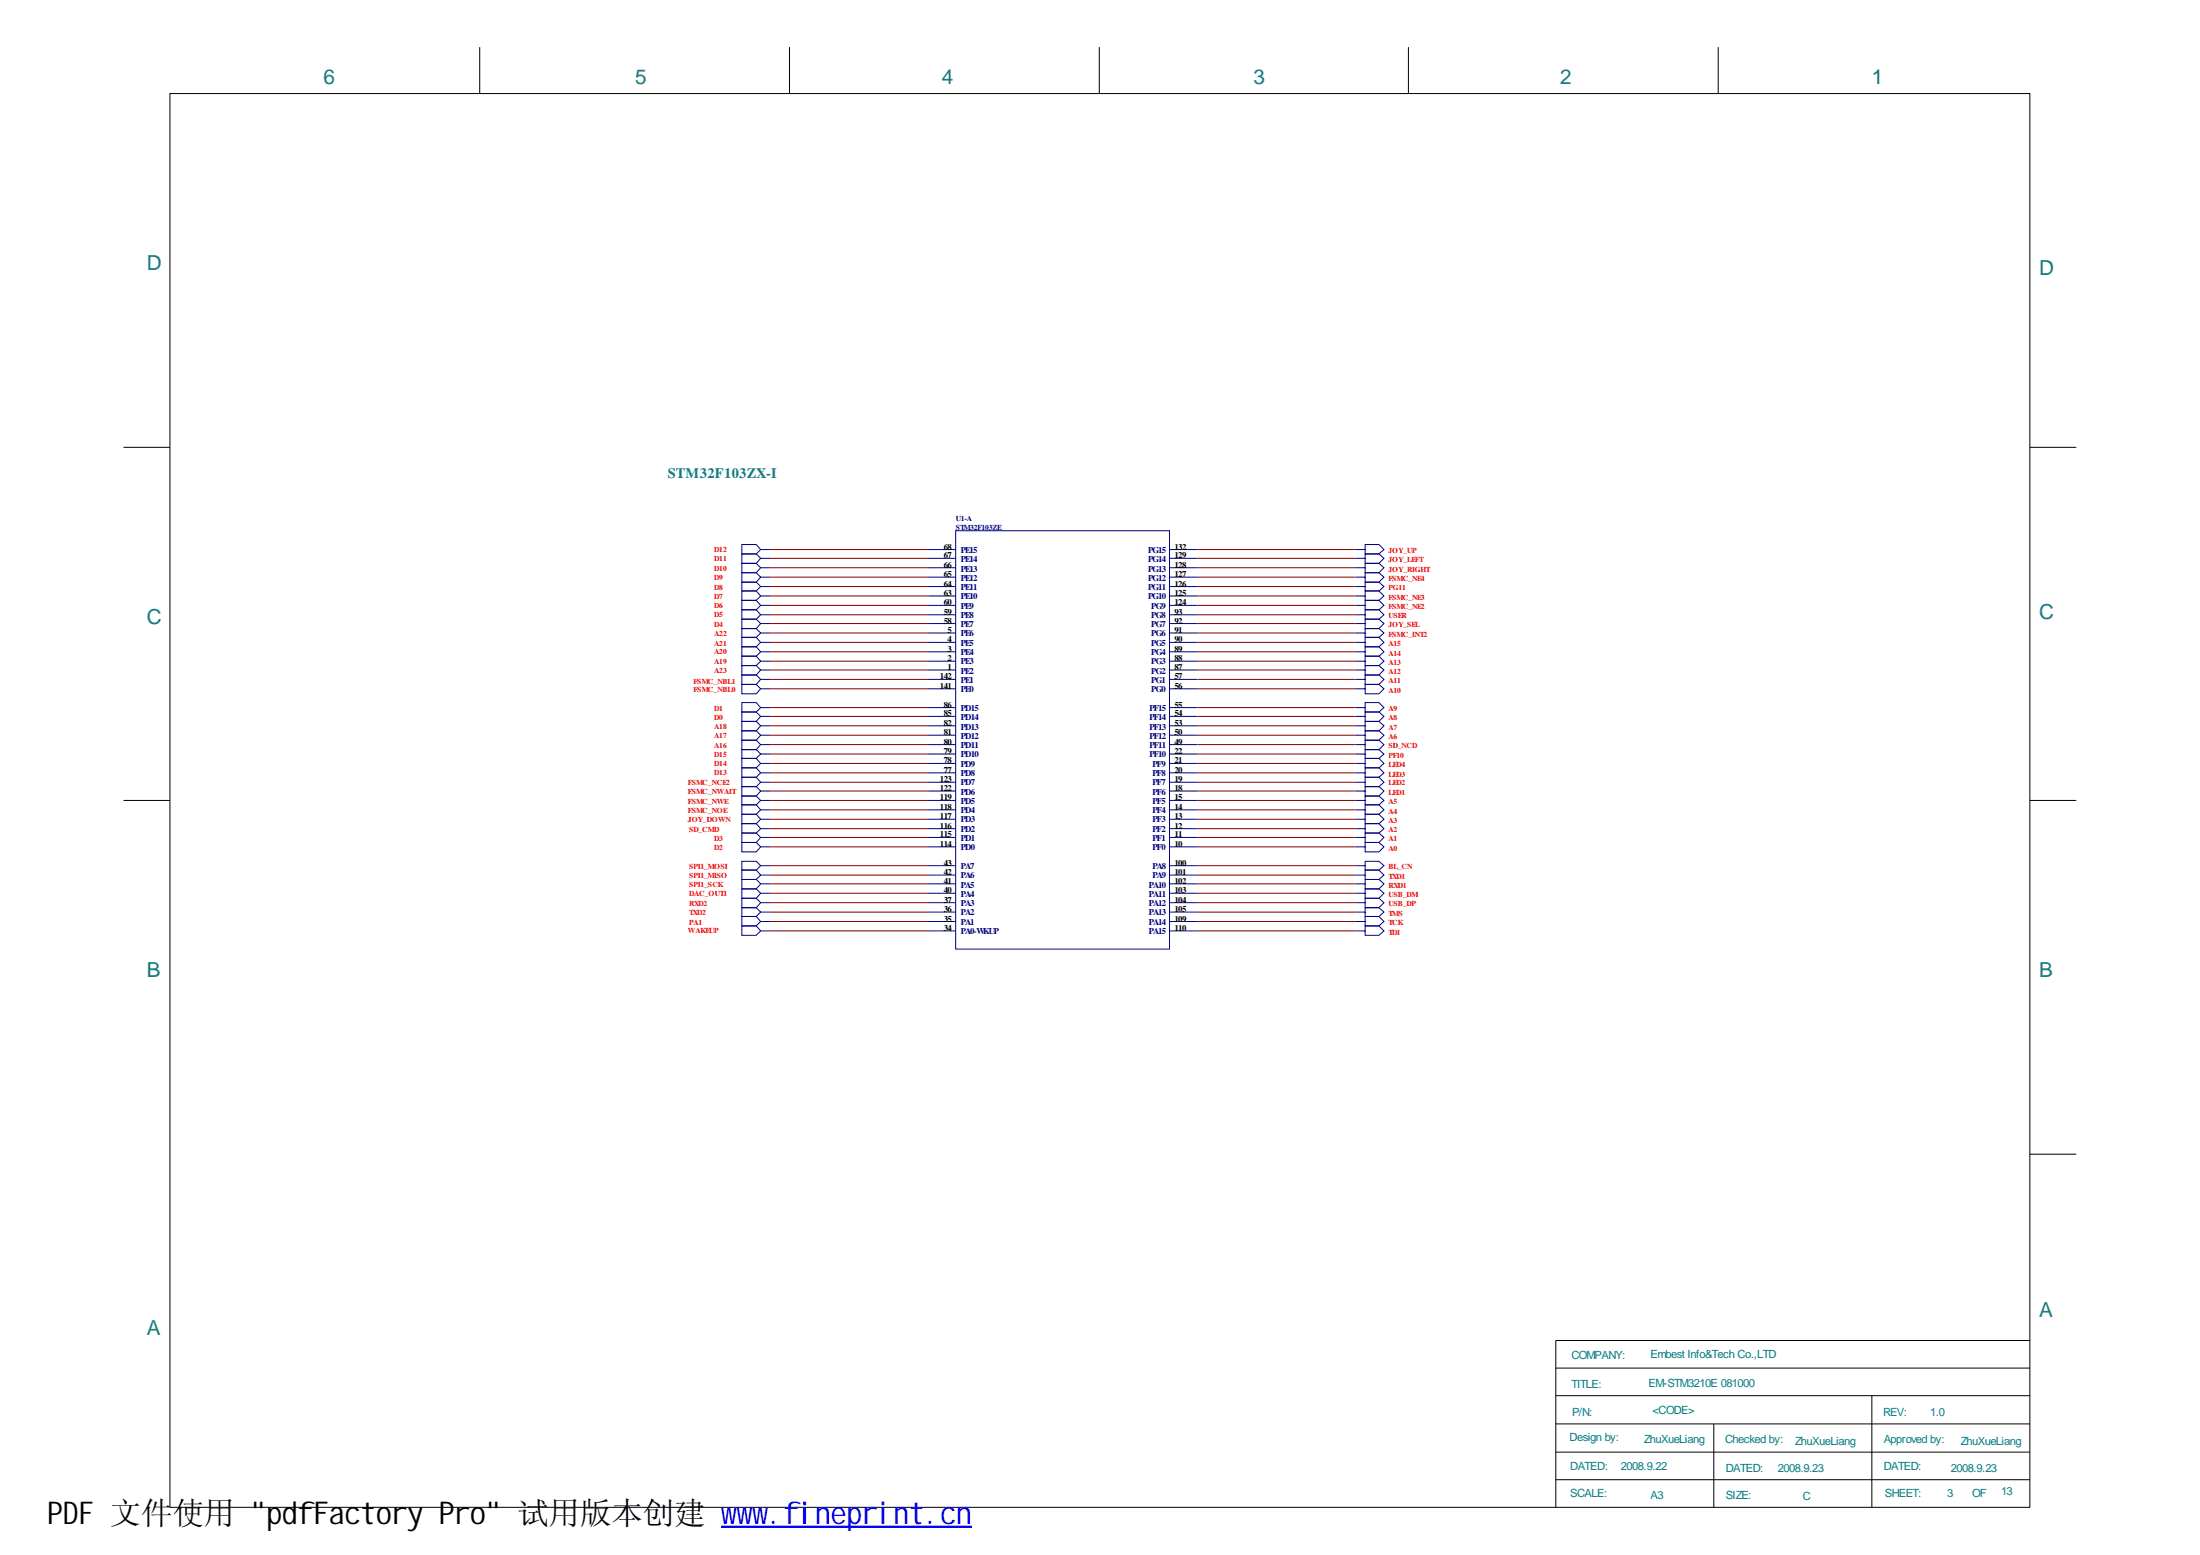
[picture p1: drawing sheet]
<svg xmlns="http://www.w3.org/2000/svg" width="297mm" height="210mm" viewBox="0 0 297 210" stroke-linecap="round" stroke-linejoin="round" font-family="sans-serif">
<g fill="none" stroke="#000080" stroke-width=".14">
<path d="M102.7 74.2l-.6-.7h-1.9v1.3h1.9l.6-.6h1.3M102.7 75.4l-.6-.6h-1.9v1.2h1.9l.6-.6h1.3M102.7 76.6l-.6-.6h-1.9v1.3h1.9l.6-.7h1.3M102.7 77.9l-.6-.6h-1.9v1.3h1.9l.6-.7h1.3M102.7 79.2l-.6-.6h-1.9v1.2h1.9l.6-.6h1.3M125.3 79.2h3.7M125.3 77.9h3.7M125.3 76.6h3.7M125.3 75.4h3.7M125.3 74.2h3.7M129 71.6h28.9v56.5h-28.9zM157.9 79.2h3.8"/>
<path d="M157.9 77.9h3.8M157.9 76.6h3.8M157.9 75.4h3.8M157.9 74.2h3.8M183 74.2h1.3v-.7h1.9l.7 .7-.7 .6h-1.9v-.6M183 75.4h1.3v-.6h1.9l.7 .6-.7 .6h-1.9v-.6M183 76.6h1.3v-.6h1.9l.7 .6-.7 .7h-1.9v-.7M183 77.9h1.3v-.6h1.9l.7 .6-.7 .7h-1.9v-.7M183 79.2h1.3v-.6h1.9l.7 .6-.7 .6h-1.9v-.6M102.7 80.4l-.6-.6h-1.9v1.2h1.9l.6-.6h1.3M102.7 81.7l-.6-.7h-1.9v1.3h1.9l.6-.6h1.3M102.7 83l-.6-.7h-1.9v1.3h1.9l.6-.6h1.3"/>
<path d="M102.7 84.2l-.6-.6h-1.9v1.3h1.9l.6-.7h1.3M102.7 85.4l-.6-.5h-1.9v1.1h1.9l.6-.6h1.3M102.7 86.7l-.6-.7h-1.9v1.3h1.9l.6-.6h1.3M102.7 88l-.6-.7h-1.9v1.3h1.9l.6-.6h1.3M102.7 89.3l-.6-.7h-1.9v1.2h1.9l.6-.5h1.3M102.7 90.4l-.6-.6h-1.9v1.3h1.9l.6-.7h1.3M102.7 91.7l-.6-.6h-1.9v1.3h1.9l.6-.7h1.3M102.7 93l-.6-.6h-1.9v1.3h1.9l.6-.7h1.3M102.7 95.5l-.6-.7h-1.9v1.3h1.9l.6-.6h1.3M102.7 96.7l-.6-.6h-1.9v1.3h1.9l.6-.7h1.3M102.7 98l-.6-.6h-1.9v1.3h1.9l.6-.7h1.3M102.7 99.2l-.6-.5h-1.9v1.2h1.9l.6-.7h1.3"/>
<path d="M125.3 99.2h3.7M125.3 98h3.7M125.3 96.7h3.7M125.3 95.5h3.7M125.3 93h3.7M125.3 91.7h3.7M125.3 90.4h3.7M125.3 89.3h3.7M125.3 88h3.7M125.3 86.7h3.7M125.3 85.4h3.7M125.3 84.2h3.7"/>
<path d="M125.3 83h3.7M125.3 81.7h3.7M125.3 80.4h3.7M157.9 99.2h3.8M157.9 98h3.8M157.9 96.7h3.8M157.9 95.5h3.8M157.9 93h3.8M157.9 91.7h3.8M157.9 90.4h3.8M157.9 89.3h3.8M157.9 88h3.8"/>
<path d="M157.9 86.7h3.8M157.9 85.4h3.8M157.9 84.2h3.8M157.9 83h3.8M157.9 81.7h3.8M157.9 80.4h3.8M183 80.4h1.3v-.6h1.9l.7 .6-.7 .6h-1.9v-.6M183 81.7h1.3v-.7h1.9l.7 .7-.7 .6h-1.9v-.6M183 83h1.3v-.7h1.9l.7 .7-.7 .6h-1.9v-.6M183 84.2h1.3v-.6h1.9l.7 .6-.7 .7h-1.9v-.7M183 85.4h1.3v-.5h1.9l.7 .5-.7 .6h-1.9v-.6M183 86.7h1.3v-.7h1.9l.7 .7-.7 .6h-1.9v-.6"/>
<path d="M183 88h1.3v-.7h1.9l.7 .7-.7 .6h-1.9v-.6M183 89.3h1.3v-.7h1.9l.7 .7-.7 .5h-1.9v-.5M183 90.4h1.3v-.6h1.9l.7 .6-.7 .7h-1.9v-.7M183 91.7h1.3v-.6h1.9l.7 .6-.7 .7h-1.9v-.7M183 93h1.3v-.6h1.9l.7 .6-.7 .7h-1.9v-.7M183 95.5h1.3v-.7h1.9l.7 .7-.7 .6h-1.9v-.6M183 96.7h1.3v-.6h1.9l.7 .6-.7 .7h-1.9v-.7M183 98h1.3v-.6h1.9l.7 .6-.7 .7h-1.9v-.7M183 99.2h1.3v-.5h1.9l.7 .5-.7 .7h-1.9v-.7M102.7 100.5l-.6-.6h-1.9v1.3h1.9l.6-.7h1.3M102.7 101.8l-.6-.6h-1.9v1.2h1.9l.6-.6h1.3M102.7 103.1l-.6-.7h-1.9v1.2h1.9l.6-.5h1.3"/>
<path d="M102.7 104.3l-.6-.7h-1.9v1.3h1.9l.6-.6h1.3M102.7 105.6l-.6-.7h-1.9v1.3h1.9l.6-.6h1.3M102.7 106.8l-.6-.6h-1.9v1.3h1.9l.6-.7h1.3M102.7 108l-.6-.5h-1.9v1.1h1.9l.6-.6h1.3M102.7 109.3l-.6-.7h-1.9v1.3h1.9l.6-.6h1.3M102.7 110.6l-.6-.7h-1.9v1.3h1.9l.6-.6h1.3M102.7 111.9l-.6-.7h-1.9v1.3h1.9l.6-.6h1.3M102.7 113l-.6-.5h-1.9v1.2h1.9l.6-.7h1.3M102.7 114.3l-.6-.6h-1.9v1.3h1.9l.6-.7h1.3M102.7 116.9l-.6-.6h-1.9v1.1h1.9l.6-.5h1.3M102.7 118.1l-.6-.7h-1.9v1.3h1.9l.6-.6h1.3M102.7 119.3l-.6-.6h-1.9v1.3h1.9l.6-.7h1.3"/>
<path d="M125.3 114.3h3.7M125.3 113h3.7M125.3 111.9h3.7M125.3 110.6h3.7M125.3 109.3h3.7M125.3 108h3.7M125.3 106.8h3.7M125.3 105.6h3.7M125.3 104.3h3.7M125.3 103.1h3.7M125.3 101.8h3.7M125.3 100.5h3.7"/>
<path d="M125.3 119.3h3.7M125.3 118.1h3.7M125.3 116.9h3.7M157.9 114.3h3.8M157.9 113h3.8M157.9 111.9h3.8M157.9 110.6h3.8M157.9 109.3h3.8M157.9 108h3.8M157.9 106.8h3.8M157.9 105.6h3.8M157.9 104.3h3.8"/>
<path d="M157.9 103.1h3.8M157.9 101.8h3.8M157.9 100.5h3.8M157.9 119.3h3.8M157.9 118.1h3.8M157.9 116.9h3.8M183 100.5h1.3v-.6h1.9l.7 .6-.7 .7h-1.9v-.7M183 101.8h1.3v-.6h1.9l.7 .6-.7 .6h-1.9v-.6M183 103.1h1.3v-.7h1.9l.7 .7-.7 .5h-1.9v-.5M183 104.3h1.3v-.7h1.9l.7 .7-.7 .6h-1.9v-.6M183 105.6h1.3v-.7h1.9l.7 .7-.7 .6h-1.9v-.6M183 106.8h1.3v-.6h1.9l.7 .6-.7 .7h-1.9v-.7"/>
<path d="M183 108h1.3v-.5h1.9l.7 .5-.7 .6h-1.9v-.6M183 109.3h1.3v-.7h1.9l.7 .7-.7 .6h-1.9v-.6M183 110.6h1.3v-.7h1.9l.7 .7-.7 .6h-1.9v-.6M183 111.9h1.3v-.7h1.9l.7 .7-.7 .6h-1.9v-.6M183 113h1.3v-.5h1.9l.7 .5-.7 .7h-1.9v-.7M183 114.3h1.3v-.6h1.9l.7 .6-.7 .7h-1.9v-.7M183 116.9h1.3v-.6h1.9l.7 .6-.7 .5h-1.9v-.5M183 118.1h1.3v-.7h1.9l.7 .7-.7 .6h-1.9v-.6M183 119.3h1.3v-.6h1.9l.7 .6-.7 .7h-1.9v-.7M102.7 120.6l-.6-.6h-1.9v1.3h1.9l.6-.7h1.3M102.7 121.8l-.6-.5h-1.9v1.2h1.9l.6-.7h1.3M102.7 123.1l-.6-.6h-1.9v1.2h1.9l.6-.6h1.3"/>
<path d="M102.7 124.4l-.6-.7h-1.9v1.3h1.9l.6-.6h1.3M102.7 125.7l-.6-.7h-1.9v1.3h1.9l.6-.6h1.3M125.3 125.7h3.7M125.3 124.4h3.7M125.3 123.1h3.7M125.3 121.8h3.7M125.3 120.6h3.7M157.9 125.7h3.8M157.9 124.4h3.8M157.9 123.1h3.8M157.9 121.8h3.8M157.9 120.6h3.8"/>
<path d="M183 120.6h1.3v-.6h1.9l.7 .6-.7 .7h-1.9v-.7M183 121.8h1.3v-.5h1.9l.7 .5-.7 .7h-1.9v-.7M183 123.1h1.3v-.6h1.9l.7 .6-.7 .6h-1.9v-.6M183 124.4h1.3v-.7h1.9l.7 .7-.7 .6h-1.9v-.6M183 125.7h1.3v-.7h1.9l.7 .7-.7 .6h-1.9v-.6"/>
</g>
<g fill="none" stroke="#800000" stroke-width=".14">
<path d="M104 74.2h21.3M104 75.4h21.3M104 76.6h21.3M104 77.9h21.3M104 79.2h21.3M161.7 74.2h21.3M161.7 75.4h21.3M161.7 76.6h21.3M161.7 77.9h21.3M161.7 79.2h21.3M104 80.4h21.3M104 81.7h21.3"/>
<path d="M104 83h21.3M104 84.2h21.3M104 85.4h21.3M104 86.7h21.3M104 88h21.3M104 89.3h21.3M104 90.4h21.3M104 91.7h21.3M104 93h21.3M104 95.5h21.3M104 96.7h21.3M104 98h21.3"/>
<path d="M104 99.2h21.3M161.7 80.4h21.3M161.7 81.7h21.3M161.7 83h21.3M161.7 84.2h21.3M161.7 85.4h21.3M161.7 86.7h21.3M161.7 88h21.3M161.7 89.3h21.3M161.7 90.4h21.3M161.7 91.7h21.3M161.7 93h21.3"/>
<path d="M161.7 95.5h21.3M161.7 96.7h21.3M161.7 98h21.3M161.7 99.2h21.3M104 100.5h21.3M104 101.8h21.3M104 103.1h21.3M104 104.3h21.3M104 105.6h21.3M104 106.8h21.3M104 108h21.3M104 109.3h21.3"/>
<path d="M104 110.6h21.3M104 111.9h21.3M104 113h21.3M104 114.3h21.3M104 116.9h21.3M104 118.1h21.3M104 119.3h21.3M161.7 100.5h21.3M161.7 101.8h21.3M161.7 103.1h21.3M161.7 104.3h21.3M161.7 105.6h21.3"/>
<path d="M161.7 106.8h21.3M161.7 108h21.3M161.7 109.3h21.3M161.7 110.6h21.3M161.7 111.9h21.3M161.7 113h21.3M161.7 114.3h21.3M161.7 116.9h21.3M161.7 118.1h21.3M161.7 119.3h21.3M104 120.6h21.3M104 121.8h21.3"/>
<path d="M104 123.1h21.3M104 124.4h21.3M104 125.7h21.3M161.7 120.6h21.3M161.7 121.8h21.3M161.7 123.1h21.3M161.7 124.4h21.3M161.7 125.7h21.3"/>
</g>
<g fill="none" stroke="#000" stroke-width=".14">
<path d="M22.9 12.6h251.2v190.9h-251.2zM64.8 6.4v6.2M106.6 6.4v6.2M148.4 6.4v6.2M190.2 6.4v6.2M232 6.4v6.2M16.7 60.4h6.2M274.1 60.4h6.2M16.7 108h6.2M274.1 108h6.2M274.1 155.8h6.2M210.1 196h64"/>
<path d="M210.1 199.7h64M210.1 184.7h64M210.1 188.4h64M210.1 192.2h64M231.4 192.2v11.3M252.7 188.4v15.1M274.1 180.9h-64v22.6"/>
</g>
<path d="M97.4 206h33.8" fill="none" stroke="#00f" stroke-width=".18"/>
<path d="M97.4 206.1h33.8" fill="none" stroke="#00f" stroke-width=".17"/>
<text font-size="4.2" x="6.3" y="205.7">PDF 文件使用 &quot;pdfFactory Pro&quot; 试用版本创建 www.fineprint.cn</text>
<g font-size="2.8" fill="#008080">
<text x="43.7" y="11.4">6</text>
<text x="85.8" y="11.4">5</text>
<text x="127.2" y="11.4">4</text>
<text x="169.2" y="11.4">3</text>
<text x="210.7" y="11.4">2</text>
<text x="252.7" y="11.4">1</text>
<text x="19.8" y="36.5">D</text>
<text x="275.3" y="37.1">D</text>
<text x="275.3" y="83.6">C</text>
<text x="19.8" y="84.3">C</text>
<text x="19.8" y="131.9">B</text>
<text x="275.3" y="131.9">B</text>
<text x="275.3" y="177.7">A</text>
<text x="19.8" y="180.3">A</text>
</g>
<text font-size="1.9" fill="#008080" x="90.2" y="64.5">STM32F103ZX-I</text>
<g font-size="1.5" fill="#008080">
<text x="212.2" y="183.4">COMPANY:</text>
<text x="222.8" y="183.3">Embest Info&amp;Tech Co.,LTD</text>
<text x="212.2" y="187.3">TITLE:</text>
<text x="212.3" y="191.1">P/N:</text>
<text x="222.6" y="187.2">EM-STM3210E 081000</text>
<text x="223.1" y="190.9">&lt;CODE&gt;</text>
<text x="254.3" y="191.2">REV:</text>
<text x="260.6" y="191.2">1.0</text>
<text x="211.9" y="194.5">Design by:</text>
<text x="222" y="194.7">ZhuXueLiang</text>
<text x="232.9" y="194.7">Checked by:</text>
<text x="242.4" y="195">ZhuXueLiang</text>
<text x="254.3" y="194.8">Approved by:</text>
<text x="264.8" y="195">ZhuXueLiang</text>
<text x="212" y="198.5">DATED:</text>
<text x="212" y="202.1">SCALE:</text>
<text x="218.9" y="198.5">2008.9.22</text>
<text x="222.8" y="202.4">A3</text>
<text x="233" y="198.6">DATED:</text>
<text x="233" y="202.3">SIZE:</text>
<text x="240" y="198.7">2008.9.23</text>
<text x="243.4" y="202.5">C</text>
<text x="254.3" y="198.5">DATED:</text>
<text x="254.5" y="202.1">SHEET:</text>
<text x="262.9" y="202">3</text>
<text x="263.4" y="198.6">2008.9.23</text>
<text x="266.3" y="202">OF</text>
<text x="270.2" y="201.9">13</text>
</g>
<g font-size="1.2">
<text x="127.4" y="77.9">65</text>
<text x="127.4" y="76.6">66</text>
<text x="127.4" y="75.4">67</text>
<text x="127.4" y="74.2">68</text>
<text x="158.6" y="77.9">127</text>
<text x="158.6" y="76.6">128</text>
<text x="158.6" y="75.4">129</text>
<text x="158.6" y="74.2">132</text>
<text x="127.4" y="83">59</text>
<text x="127.4" y="81.7">60</text>
<text x="127.4" y="80.4">63</text>
<text x="127.4" y="79.2">64</text>
<text x="158.6" y="83">93</text>
<text x="158.6" y="81.7">124</text>
<text x="158.6" y="80.4">125</text>
<text x="158.6" y="79.2">126</text>
<text x="127.4" y="84.2">58</text>
<text x="127.9" y="89.3">2</text>
<text x="127.9" y="88">3</text>
<text x="127.9" y="86.7">4</text>
<text x="127.9" y="85.4">5</text>
<text x="158.6" y="89.3">88</text>
<text x="158.6" y="88">89</text>
<text x="158.6" y="86.7">90</text>
<text x="158.6" y="85.4">91</text>
<text x="158.6" y="84.2">92</text>
<text x="126.9" y="93">141</text>
<text x="126.9" y="91.7">142</text>
<text x="127.4" y="95.5">86</text>
<text x="127.9" y="90.4">1</text>
<text x="158.6" y="95.5">55</text>
<text x="158.6" y="93">56</text>
<text x="158.6" y="91.7">57</text>
<text x="158.6" y="90.4">87</text>
<text x="127.4" y="101.8">79</text>
<text x="127.4" y="100.5">80</text>
<text x="127.4" y="99.2">81</text>
<text x="127.4" y="98">82</text>
<text x="127.4" y="96.7">85</text>
<text x="158.6" y="101.8">22</text>
<text x="158.6" y="100.5">49</text>
<text x="158.6" y="99.2">50</text>
<text x="158.6" y="98">53</text>
<text x="158.6" y="96.7">54</text>
<text x="126.9" y="106.8">122</text>
<text x="126.9" y="105.6">123</text>
<text x="127.4" y="104.3">77</text>
<text x="127.4" y="103.1">78</text>
<text x="158.6" y="106.8">18</text>
<text x="158.6" y="105.6">19</text>
<text x="158.6" y="104.3">20</text>
<text x="158.6" y="103.1">21</text>
<text x="126.9" y="113">115</text>
<text x="126.9" y="111.9">116</text>
<text x="126.9" y="110.6">117</text>
<text x="126.9" y="109.3">118</text>
<text x="126.9" y="108">119</text>
<text x="158.6" y="113">11</text>
<text x="158.6" y="111.9">12</text>
<text x="158.6" y="110.6">13</text>
<text x="158.6" y="109.3">14</text>
<text x="158.6" y="108">15</text>
<text x="126.9" y="114.3">114</text>
<text x="127.4" y="119.3">41</text>
<text x="127.4" y="118.1">42</text>
<text x="127.4" y="116.9">43</text>
<text x="158.6" y="114.3">10</text>
<text x="158.6" y="116.9">100</text>
<text x="158.6" y="118.1">101</text>
<text x="158.6" y="119.3">102</text>
<text x="127.4" y="125.7">34</text>
<text x="127.4" y="124.4">35</text>
<text x="127.4" y="123.1">36</text>
<text x="127.4" y="121.8">37</text>
<text x="127.4" y="120.6">40</text>
<text x="158.6" y="120.6">103</text>
<text x="158.6" y="121.8">104</text>
<text x="158.6" y="123.1">105</text>
<text x="158.6" y="124.4">109</text>
<text x="158.6" y="125.7">110</text>
</g>
<g font-size="1.2" fill="#000080">
<text x="129.7" y="77.1">PE13</text>
<text x="129.7" y="75.9">PE14</text>
<text x="129.7" y="74.6">PE15</text>
<text x="155" y="77.1">PG13</text>
<text x="155" y="75.9">PG14</text>
<text x="155" y="74.6">PG15</text>
<text x="129.7" y="83.4">PE8</text>
<text x="129.7" y="82.1">PE9</text>
<text x="129.7" y="80.9">PE10</text>
<text x="129.7" y="79.6">PE11</text>
<text x="129.7" y="78.4">PE12</text>
<text x="155" y="80.9">PG10</text>
<text x="155" y="79.6">PG11</text>
<text x="155" y="78.4">PG12</text>
<text x="155.4" y="83.4">PG8</text>
<text x="155.4" y="82.1">PG9</text>
<text x="129.7" y="89.7">PE3</text>
<text x="129.7" y="88.4">PE4</text>
<text x="129.7" y="87.1">PE5</text>
<text x="129.7" y="85.9">PE6</text>
<text x="129.7" y="84.7">PE7</text>
<text x="155.4" y="89.7">PG3</text>
<text x="155.4" y="88.4">PG4</text>
<text x="155.4" y="87.1">PG5</text>
<text x="155.4" y="85.9">PG6</text>
<text x="155.4" y="84.7">PG7</text>
<text x="129.7" y="93.4">PE0</text>
<text x="129.7" y="92.2">PE1</text>
<text x="129.7" y="90.9">PE2</text>
<text x="129.7" y="95.9">PD15</text>
<text x="155.2" y="95.9">PF15</text>
<text x="155.4" y="93.4">PG0</text>
<text x="155.4" y="92.2">PG1</text>
<text x="155.4" y="90.9">PG2</text>
<text x="129.7" y="101">PD11</text>
<text x="129.7" y="99.8">PD12</text>
<text x="129.7" y="98.5">PD13</text>
<text x="129.7" y="97.2">PD14</text>
<text x="155.2" y="101">PF11</text>
<text x="155.2" y="99.8">PF12</text>
<text x="155.2" y="98.5">PF13</text>
<text x="155.2" y="97.2">PF14</text>
<text x="129.7" y="107.3">PD6</text>
<text x="129.7" y="106">PD7</text>
<text x="129.7" y="104.7">PD8</text>
<text x="129.7" y="103.5">PD9</text>
<text x="129.7" y="102.2">PD10</text>
<text x="155.2" y="102.2">PF10</text>
<text x="155.6" y="107.3">PF6</text>
<text x="155.6" y="106">PF7</text>
<text x="155.6" y="104.7">PF8</text>
<text x="155.6" y="103.5">PF9</text>
<text x="129.7" y="113.6">PD1</text>
<text x="129.7" y="112.3">PD2</text>
<text x="129.7" y="111">PD3</text>
<text x="129.7" y="109.7">PD4</text>
<text x="129.7" y="108.5">PD5</text>
<text x="155.6" y="113.6">PF1</text>
<text x="155.6" y="112.3">PF2</text>
<text x="155.6" y="111">PF3</text>
<text x="155.6" y="109.7">PF4</text>
<text x="155.6" y="108.5">PF5</text>
<text x="129.7" y="114.7">PD0</text>
<text x="129.7" y="119.8">PA5</text>
<text x="129.7" y="118.5">PA6</text>
<text x="129.7" y="117.3">PA7</text>
<text x="155.1" y="119.8">PA10</text>
<text x="155.6" y="117.3">PA8</text>
<text x="155.6" y="118.5">PA9</text>
<text x="155.6" y="114.7">PF0</text>
<text x="129.7" y="124.8">PA1</text>
<text x="129.7" y="123.5">PA2</text>
<text x="129.7" y="122.4">PA3</text>
<text x="129.7" y="121.1">PA4</text>
<text x="155.1" y="121.1">PA11</text>
<text x="155.1" y="122.4">PA12</text>
<text x="155.1" y="123.5">PA13</text>
<text x="155.1" y="124.8">PA14</text>
<text x="129.7" y="126.1">PA0-WKUP</text>
<text x="155.1" y="126.1">PA15</text>
</g>
<g font-size="1" fill="#000080">
<text x="129" y="70.3">U1-A</text>
<text x="129" y="71.6">STM32F103ZE</text>
</g>
<g font-size="1" fill="#f00">
<text x="96.4" y="74.5">D12</text>
<text x="96.4" y="75.8">D11</text>
<text x="96.4" y="77.1">D10</text>
<text x="187.5" y="74.6">JOY_UP</text>
<text x="187.5" y="75.9">JOY_LEFT</text>
<text x="187.5" y="77.1">JOY_RIGHT</text>
<text x="96.4" y="78.3">D9</text>
<text x="96.4" y="79.6">D8</text>
<text x="96.4" y="80.9">D7</text>
<text x="96.4" y="82.1">D6</text>
<text x="96.4" y="83.3">D5</text>
<text x="187.5" y="78.4">FSMC_NE4</text>
<text x="187.5" y="79.7">PG11</text>
<text x="187.5" y="81">FSMC_NE3</text>
<text x="187.5" y="82.2">FSMC_NE2</text>
<text x="187.5" y="83.4">USER</text>
<text x="96.4" y="84.6">D4</text>
<text x="96.4" y="85.9">A22</text>
<text x="96.4" y="87.1">A21</text>
<text x="96.4" y="88.3">A20</text>
<text x="96.4" y="89.6">A19</text>
<text x="187.5" y="84.7">JOY_SEL</text>
<text x="187.5" y="86">FSMC_INT2</text>
<text x="187.5" y="87.2">A15</text>
<text x="187.5" y="88.5">A14</text>
<text x="187.5" y="89.8">A13</text>
<text x="93.6" y="92.3">FSMC_NBL1</text>
<text x="93.6" y="93.4">FSMC_NBL0</text>
<text x="96.4" y="90.9">A23</text>
<text x="96.4" y="95.9">D1</text>
<text x="187.5" y="90.9">A12</text>
<text x="187.5" y="92.2">A11</text>
<text x="187.5" y="93.5">A10</text>
<text x="96.4" y="97.1">D0</text>
<text x="96.4" y="98.4">A18</text>
<text x="96.4" y="99.7">A17</text>
<text x="96.4" y="100.9">A16</text>
<text x="187.5" y="96">A9</text>
<text x="187.5" y="97.2">A8</text>
<text x="187.5" y="98.5">A7</text>
<text x="187.5" y="99.8">A6</text>
<text x="187.5" y="101">SD_NCD</text>
<text x="92.9" y="105.9">FSMC_NCE2</text>
<text x="92.9" y="107.2">FSMC_NWAIT</text>
<text x="96.4" y="102.2">D15</text>
<text x="96.4" y="103.4">D14</text>
<text x="96.4" y="104.7">D13</text>
<text x="187.5" y="102.3">PF10</text>
<text x="187.5" y="103.6">LED4</text>
<text x="187.5" y="104.8">LED3</text>
<text x="187.5" y="106">LED2</text>
<text x="187.5" y="107.3">LED1</text>
<text x="92.9" y="108.5">FSMC_NWE</text>
<text x="92.9" y="109.7">FSMC_NOE</text>
<text x="92.9" y="110.9">JOY_DOWN</text>
<text x="93" y="112.4">SD_CMD</text>
<text x="96.4" y="113.5">D3</text>
<text x="187.5" y="108.6">A5</text>
<text x="187.5" y="109.8">A4</text>
<text x="187.5" y="111.1">A3</text>
<text x="187.5" y="112.3">A2</text>
<text x="187.5" y="113.6">A1</text>
<text x="93" y="117.3">SPI1_MOSI</text>
<text x="93" y="118.5">SPI1_MISO</text>
<text x="93" y="119.7">SPI1_SCK</text>
<text x="96.4" y="114.7">D2</text>
<text x="187.5" y="114.8">A0</text>
<text x="187.5" y="117.4">BL_CN</text>
<text x="187.5" y="118.6">TXD1</text>
<text x="187.5" y="119.8">RXD1</text>
<text x="92.9" y="126">WAKEUP</text>
<text x="93" y="121">DAC_OUT1</text>
<text x="93" y="122.3">RXD2</text>
<text x="93" y="123.5">TXD2</text>
<text x="93" y="124.8">PA1</text>
<text x="187.5" y="121.1">USB_DM</text>
<text x="187.5" y="122.4">USB_DP</text>
<text x="187.5" y="123.6">TMS</text>
<text x="187.5" y="124.9">TCK</text>
<text x="187.5" y="126.2">TDI</text>
</g>
</svg>
